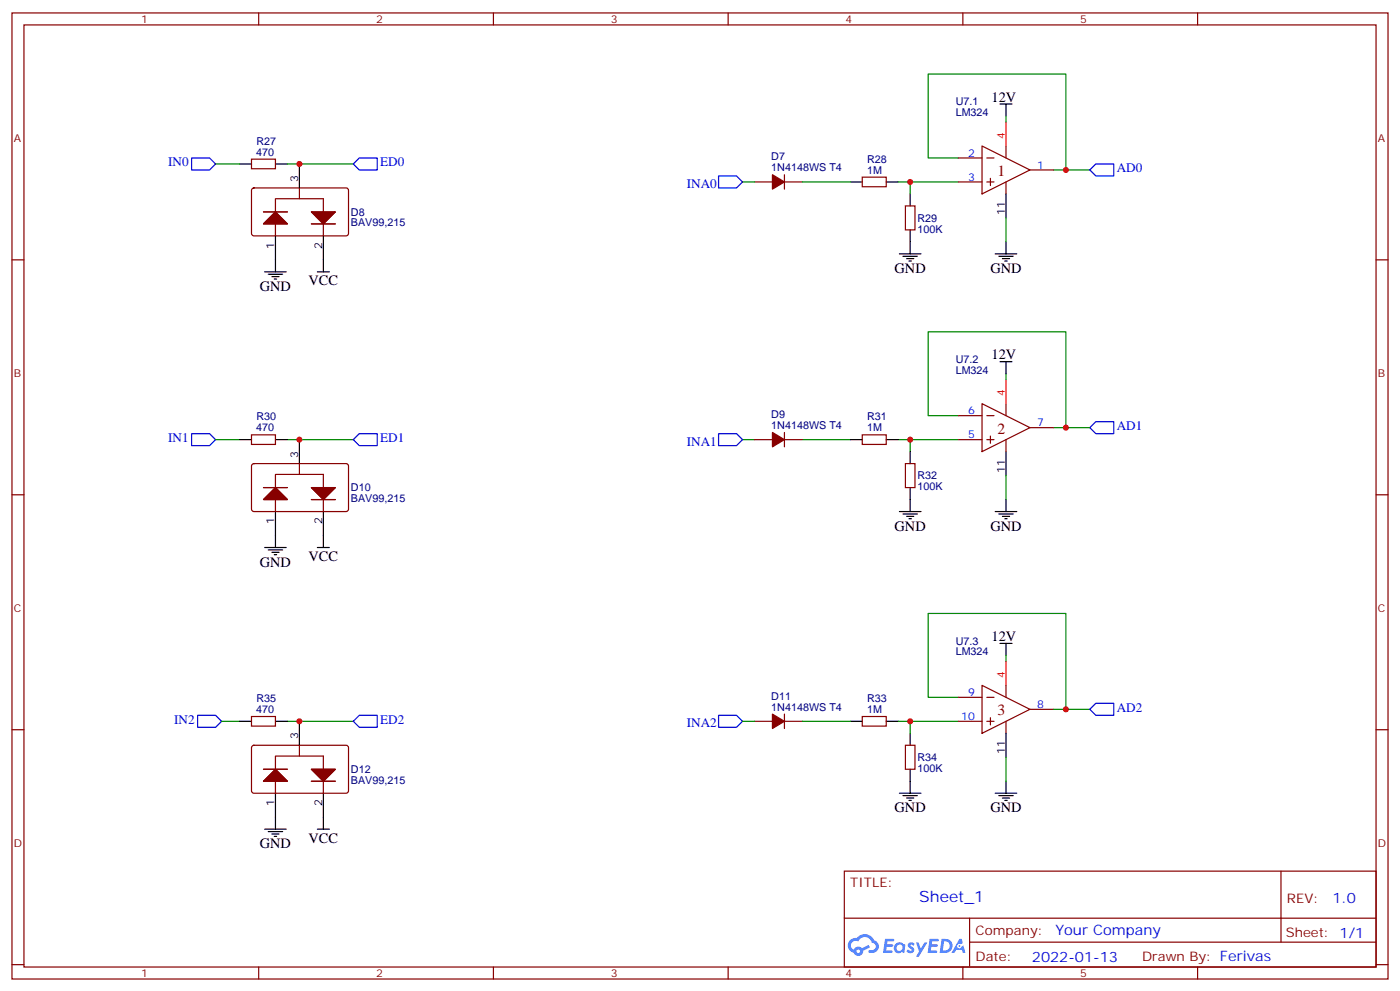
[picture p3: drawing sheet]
<svg xmlns="http://www.w3.org/2000/svg" width="412mm" height="292mm" viewBox="0 0 412 292" stroke-linecap="round" stroke-linejoin="round" font-family="sans-serif">
<g fill="none" stroke="#870000" stroke-width=".35">
<path d="M3.5 3.8h405.4v284.3h-405.4zM7.1 7.3h398.2v277.3h-398.2zM76.2 3.8v3.5M145.3 3.8v3.5M214.5 3.8v3.5M283.6 3.8v3.5M352.8 3.8v3.5M3.5 76.5h3.6M405.3 76.5h3.6M3.5 145.6h3.6M405.3 145.6h3.6M3.5 214.8h3.6"/>
<path d="M405.3 214.8h3.6M248.7 256.4h156.6v28.2h-156.6zM377.3 256.4v20.9M248.7 270.2h156.5M285.6 277.3h119.6M285.6 270.2v14.2M3.5 283.9h3.6M76.2 284.6v3.5M145.3 284.6v3.5M214.5 284.6v3.5M283.6 284.6v3.5M352.8 284.6v3.5"/>
<path d="M405.3 283.9h3.6"/>
</g>
<g fill="#5487ff">
<path d="M267.7 277.6a1.22 1.22 0 0 1 1.7 .2l-.4 .6a.47 .47 0 0 0-.3-.4 .47 .47 0 0 0-.5 .2l.1 .2a1.14 1.14 0 0 1 .8 1.8 1.14 1.14 0 0 1-1.9 0l-.2-.2 .5-.6 .7 .5a.29 .29 0 0 0 .3-.3 .29 .29 0 0 0-.2-.3 1.04 1.04 0 0 1-.6-1.7z"/>
<path d="M260.7 276.3h2.4l.3 .2-.2 .5-1.8 .1-.1 .8h1.5l.3 .4-.3 .4h-1.6l-.2 1.1h1.7l.2 .3-.2 .3-2.6 .1z"/>
<path d="M273.8 276.3h2.4l.3 .2-.1 .5-1.8 .1-.2 .8h1.6l.3 .4-.4 .4h-1.6l-.1 1.1h1.7l.2 .3-.2 .3-2.6 .1z"/>
<path d="M282.6 276.3h.7l.3 1.3-.6 .3a.69 .69 0 0 0-1 .3 .69 .69 0 0 0 .4 .9 .69 .69 0 0 0 .9-.6l.5-.2 .6 2.2h-.8l-.2-.9h-1.8l-.5 .9h-.8z"/>
<path d="M269.8 277.4h.8l.6 1.8 1.1-1.8h.9l-2.6 4.2h-.8l.9-1.5z"/>
<path d="M277.4 276.3l-.6 4.2h1.3a2.11 2.11 0 0 0 2.5-2.1 2.11 2.11 0 0 0-2.5-2.1zM278.1 277.1a1.39 1.39 0 0 1 1.7 1.4 1.39 1.39 0 0 1-1.8 1.3h-.3z"/>
<path d="M263.7 277.9a1.54 1.54 0 0 0-.1 2.2 1.54 1.54 0 0 0 2.2 .1l.6 .3 .3-2.3-.2-.3h-.4a1.49 1.49 0 0 0-2.4 0zM264 278.9a.94 .94 0 0 1 1.8 0 .94 .94 0 0 1-1.8 0z"/>
<path d="M250.4 276.7a2.18 2.18 0 0 0 1.1 3.7 1.44 1.44 0 0 0 1.6 .9 1.44 1.44 0 0 0 1.2-1.4l2-1.1-.5-.7-1.9 1a1.47 1.47 0 0 0-2.4 .4 1.39 1.39 0 0 1-.7-1.9 1.39 1.39 0 0 1 2-.5 2.12 2.12 0 0 1 2.2-1.3 2.12 2.12 0 0 1 1.9 1.7 1.14 1.14 0 0 1 1.1 1.4 1.14 1.14 0 0 1-1.7 .7 .43 .43 0 0 0-.5 .4 .43 .43 0 0 0 .4 .5 1.98 1.98 0 0 0 2.5-1.2 1.98 1.98 0 0 0-1.2-2.6 3.1 3.1 0 0 0-5.3-.6l-.9 .1zM252.3 280a.55 .55 0 0 1 1.1 0 .55 .55 0 0 1-1.1 0z"/>
<circle cx="282.6" cy="278.4" r=".26"/>
</g>
<g fill="none" stroke="#870000" stroke-width=".35">
<path d="M74.1 46.8h7v2.9h-7zM222.2 53.6h5.3M231.1 51.4v4.3M231.1 53.6h5.3M254 52.1h7.1v2.9h-7.1zM282.2 53.6h7.1M282.2 46.5h7.1M289.3 43l14.1 7-14.1 7.1zM290.7 53.6h2.1M290.7 46.5h2.1M291.7 52.5v2.1M296.3 43v3.5"/>
<path d="M296.3 53.6v3.5M303.4 50h7M266.7 60.6h2.8v7.1h-2.8zM289.3 118.8l14.1 7.1-14.1 7zM296.3 118.8v3.5M74.1 128h7v2.8h-7zM222.2 129.4h5.3M231.1 127.3v4.2M231.1 129.4h5.3M254 128h7.1v2.8h-7.1zM266.7 136.5h2.8v7h-2.8zM282.2 122.3h7.1"/>
<path d="M282.2 129.4h7.1M290.7 122.3h2.1M290.7 129.4h2.1M291.7 128.3v2.2M296.3 129.4v3.5M303.4 125.9h7M74.1 210.9h7v2.8h-7zM222.2 212.3h5.3M231.1 210.2v4.2M231.1 212.3h5.3M254 210.9h7.1v2.8h-7.1zM266.7 219.4h2.8v7h-2.8z"/>
<path d="M282.2 205.2h7.1M282.2 212.3h7.1M289.3 201.7l14.1 7.1-14.1 7zM290.7 205.2h2.1M290.7 212.3h2.1M291.7 211.2v2.2M296.3 201.7v3.5M296.3 212.3v3.5M303.4 208.8h7"/>
</g>
<g fill="#870000" stroke="#870000" stroke-width=".35">
<path d="M227.5 51.4l3.6 2.2-3.6 2.1z"/>
<path d="M227.5 127.3l3.6 2.1-3.6 2.1z"/>
<path d="M227.5 210.2l3.6 2.1-3.6 2.1z"/>
</g>
<path d="M56.4 46.5h5.3l1.8 1.8-1.8 1.7h-5.3zM104.1 48.3l1.7-1.8h5.3v3.5h-5.3zM211.7 51.8h5.3l1.7 1.8-1.7 1.7h-5.3zM322.8 48.3h5.3v3.5h-5.3l-1.8-1.8zM56.4 127.6h5.3l1.8 1.8-1.8 1.8h-5.3zM104.1 129.4l1.7-1.8h5.3v3.6h-5.3zM211.7 127.6h5.3l1.7 1.8-1.7 1.8h-5.3zM321 125.9l1.8-1.8h5.3v3.5h-5.3zM58.2 210.5h5.3l1.8 1.8-1.8 1.8h-5.3zM104.1 212.3l1.7-1.8h5.3v3.6h-5.3zM211.7 210.5h5.3l1.7 1.8-1.7 1.8h-5.3zM322.8 207h5.3v3.5h-5.3l-1.8-1.7z" fill="none" stroke="#00f" stroke-width=".35"/>
<g fill="none" stroke="#008700" stroke-width=".35">
<path d="M296.3 34.1v1.8M63.5 48.3h7.1M84.7 48.3h19.4M218.7 53.6h3.5M236.4 53.6h14.1M264.6 53.6h3.5v3.5M268.1 53.6h14.1M282.2 46.5h-8.8v-24.7h40.6v28.2h-3.6M314 50h7M296.3 64.1v7.1M296.3 110v1.8M63.5 129.4h7.1"/>
<path d="M84.7 129.4h19.4M218.7 129.4h3.5M236.4 129.4h14.1M264.6 129.4h3.5v3.5M268.1 129.4h14.1M282.2 122.3h-8.8v-24.7h40.6v28.3h-3.6M296.3 140v7M314 125.9h7M296.3 192.9v1.8M65.3 212.3h5.3M84.7 212.3h19.4M218.7 212.3h3.5"/>
<path d="M236.4 212.3h14.1M264.6 212.3h3.5v3.5M268.1 212.3h14.1M282.2 205.2h-8.8v-24.6h40.6v28.2h-3.6M314 208.8h7M296.3 222.9v7"/>
</g>
<g fill="none" stroke="#000" stroke-width=".35">
<path d="M294.6 30.6h3.5M296.3 30.6v3.5M70.6 48.3h3.5M81.1 48.3h3.6M250.5 53.6h3.5M261.1 53.6h3.5M268.1 57.1v3.5M296.3 57.1v7M264.9 74.7h6.4M266 75.4h4.2M267.1 76.1h2.1M267.8 76.8h.7"/>
<path d="M268.1 67.7v7M293.2 74.7h6.3M294.2 75.4h4.2M295.3 76.1h2.1M296 76.8h.7M296.3 71.2v3.5M294.6 106.5h3.5M296.3 106.5v3.5M70.6 129.4h3.5M81.1 129.4h3.6M250.5 129.4h3.5M261.1 129.4h3.5"/>
<path d="M268.1 132.9v3.6M296.3 132.9v7.1M264.9 150.6h6.4M266 151.3h4.2M267.1 152h2.1M267.8 152.7h.7M268.1 143.5v7.1M293.2 150.6h6.3M294.2 151.3h4.2M295.3 152h2.1M296 152.7h.7M296.3 147v3.6"/>
<path d="M294.6 189.4h3.5M296.3 189.4v3.5M70.6 212.3h3.5M81.1 212.3h3.6M250.5 212.3h3.5M261.1 212.3h3.5M268.1 215.8v3.6M296.3 215.8v7.1M264.9 233.5h6.4M266 234.2h4.2M267.1 234.9h2.1M267.8 235.6h.7"/>
<path d="M268.1 226.4v7.1M293.2 233.5h6.3M294.2 234.2h4.2M295.3 234.9h2.1M296 235.6h.7M296.3 229.9v3.6"/>
</g>
<path d="M296.3 35.9v7.1M296.3 111.8v7M296.3 194.7v7" fill="none" stroke="#f00" stroke-width=".35"/>
<path d="M74.3 55.5l.5-.2 27.4 .1 .5 .6-.1 13-.6 .4h-27.5l-.4-.7v-12.7z" fill="#fff" stroke="#870000" stroke-width=".35"/>
<path d="M88.2 48.3v7M81.1 69.4v7.1M95.2 69.4v7.1" fill="none" stroke="#000" stroke-width=".35"/>
<path d="M91.7 62.4h7.1l-3.6 3.5z" fill="#f0f0f0" stroke="#870000" stroke-width=".35"/>
<path d="M91.7 65.9h7.1" fill="none" stroke="#870000" stroke-width=".35"/>
<path d="M77.6 65.9l3.5-3.5 3.6 3.5z" fill="#f0f0f0" stroke="#870000" stroke-width=".35"/>
<path d="M88.2 55.3v3.2M77.6 62.4h7.1M81.1 69.4v-10.9h14.1v10.9M91.7 65.9h7.1" fill="none" stroke="#870000" stroke-width=".35"/>
<g fill="#870000" stroke="#870000" stroke-width=".35">
<path d="M77.6 65.9l3.5-3.5 3.6 3.5z"/>
<path d="M91.7 62.4h7.1l-3.6 3.5z"/>
</g>
<path d="M74.3 136.7l.5-.2h27.4l.5 .7-.1 12.9-.6 .5-27.5-.1-.4-.6v-12.7z" fill="#fff" stroke="#870000" stroke-width=".35"/>
<path d="M88.2 129.4v7.1M81.1 150.6v7M95.2 150.6v7" fill="none" stroke="#000" stroke-width=".35"/>
<path d="M91.7 143.5h7.1l-3.6 3.5z" fill="#f0f0f0" stroke="#870000" stroke-width=".35"/>
<path d="M91.7 147h7.1" fill="none" stroke="#870000" stroke-width=".35"/>
<path d="M77.6 147l3.5-3.5 3.6 3.5z" fill="#f0f0f0" stroke="#870000" stroke-width=".35"/>
<path d="M88.2 136.5v3.1M77.6 143.5h7.1M81.1 150.6v-11h14.1v11M91.7 147h7.1" fill="none" stroke="#870000" stroke-width=".35"/>
<g fill="#870000" stroke="#870000" stroke-width=".35">
<path d="M77.6 147l3.5-3.5 3.6 3.5z"/>
<path d="M91.7 143.5h7.1l-3.6 3.5z"/>
</g>
<path d="M74.3 219.6l.5-.2h27.4l.5 .7-.1 12.9-.6 .5-27.5-.1-.4-.6v-12.7z" fill="#fff" stroke="#870000" stroke-width=".35"/>
<path d="M88.2 212.3v7.1M81.1 233.5v7M95.2 233.5v7" fill="none" stroke="#000" stroke-width=".35"/>
<path d="M91.7 226.4h7.1l-3.6 3.5z" fill="#f0f0f0" stroke="#870000" stroke-width=".35"/>
<path d="M91.7 229.9h7.1" fill="none" stroke="#870000" stroke-width=".35"/>
<path d="M77.6 229.9l3.5-3.5 3.6 3.5z" fill="#f0f0f0" stroke="#870000" stroke-width=".35"/>
<path d="M88.2 219.4v3.1M77.6 226.4h7.1M81.1 233.5v-11h14.1v11M91.7 229.9h7.1" fill="none" stroke="#870000" stroke-width=".35"/>
<g fill="#870000" stroke="#870000" stroke-width=".35">
<path d="M77.6 229.9l3.5-3.5 3.6 3.5z"/>
<path d="M91.7 226.4h7.1l-3.6 3.5z"/>
</g>
<g fill="none" stroke="#000" stroke-width=".35">
<path d="M81.1 76.5v3.5M95.2 76.5v3.5M78 80h6.3M79 80.7h4.3M80.1 81.4h2.1M80.8 82.1h.7M93.5 80h3.5M81.1 157.6v3.5M95.2 157.6v3.5M78 161.1h6.3M79 161.9h4.3M80.1 162.6h2.1"/>
<path d="M80.8 163.3h.7M93.5 161.1h3.5M78 244.1h6.3M79 244.8h4.3M80.1 245.5h2.1M80.8 246.2h.7M81.1 240.5v3.6M93.5 244.1h3.5M95.2 240.5v3.6"/>
</g>
<g fill="#c00">
<circle cx="268.1" cy="53.6" r=".88"/>
<circle cx="314" cy="50" r=".88"/>
<circle cx="268.1" cy="129.4" r=".88"/>
<circle cx="314" cy="125.9" r=".88"/>
<circle cx="314" cy="208.8" r=".88"/>
<circle cx="268.1" cy="212.3" r=".88"/>
<circle cx="88.2" cy="48.3" r=".88"/>
<circle cx="88.2" cy="129.4" r=".88"/>
<circle cx="88.2" cy="212.3" r=".88"/>
</g>
<g font-size="4.6" fill="#800">
<text x="293.9" y="51.8">1</text>
<text x="293.9" y="127.6">2</text>
<text x="293.9" y="210.5">3</text>
</g>
<text font-size="4.6" fill="#00f" x="270.8" y="265.4">Sheet_1</text>
<g font-size="4.2">
<text x="292.1" y="29.9">12V</text>
<text x="90.9" y="84">VCC</text>
<text x="263.5" y="80.4">GND</text>
<text x="291.7" y="80.4">GND</text>
<text x="76.6" y="85.7">GND</text>
<text x="292.1" y="105.8">12V</text>
<text x="263.5" y="156.2">GND</text>
<text x="291.7" y="156.2">GND</text>
<text x="76.6" y="166.8">GND</text>
<text x="90.9" y="165.1">VCC</text>
<text x="292.1" y="188.7">12V</text>
<text x="263.5" y="239.1">GND</text>
<text x="291.7" y="239.1">GND</text>
<text x="76.6" y="249.7">GND</text>
<text x="90.9" y="248">VCC</text>
</g>
<g font-size="4.2" fill="#00f">
<text x="392.5" y="265.7">1.0</text>
<text x="310.9" y="275.2">Your Company</text>
<text x="304" y="283">2022-01-13</text>
</g>
<g font-size="3.9" fill="#00f">
<text x="49.5" y="49">IN0</text>
<text x="112" y="49">ED0</text>
<text x="329" y="50.7">AD0</text>
<text x="202.3" y="55.3">INA0</text>
<text x="49.5" y="130.1">IN1</text>
<text x="112" y="130.1">ED1</text>
<text x="202.3" y="131.2">INA1</text>
<text x="329" y="126.6">AD1</text>
<text x="329" y="209.5">AD2</text>
<text x="51.3" y="213">IN2</text>
<text x="112" y="213">ED2</text>
<text x="202.3" y="214.1">INA2</text>
</g>
<g font-size="3.9" fill="#800">
<text x="250.5" y="261">TITLE:</text>
<text x="379.1" y="265.7">REV:</text>
<text x="287.4" y="275.2">Company:</text>
<text x="378.7" y="275.8">Sheet: 1/1</text>
<text x="287.4" y="282.9">Date:</text>
<text x="336.4" y="282.9">Drawn By: Ferivas</text>
</g>
<g font-size="3.2" fill="#800">
<text x="41.6" y="6.8">1</text>
<text x="110.8" y="6.8">2</text>
<text x="179.9" y="6.8">3</text>
<text x="249.1" y="6.8">4</text>
<text x="318.2" y="6.8">5</text>
<text x="4.1" y="41.9">A</text>
<text x="405.9" y="41.9">A</text>
<text x="4.1" y="111.1">B</text>
<text x="405.9" y="111.1">B</text>
<text x="4.1" y="180.2">C</text>
<text x="405.9" y="180.2">C</text>
<text x="4.1" y="249.3">D</text>
<text x="405.9" y="249.3">D</text>
<text x="41.6" y="287.6">1</text>
<text x="110.8" y="287.6">2</text>
<text x="179.9" y="287.6">3</text>
<text x="249.1" y="287.6">4</text>
<text x="318.2" y="287.6">5</text>
</g>
<g font-size="3.2" fill="#000080">
<text x="281.5" y="34.1">LM324</text>
<text x="281.5" y="31">U7.1</text>
<text x="75.5" y="45.8">470</text>
<text x="75.5" y="42.6">R27</text>
<text x="227.2" y="47.2">D7</text>
<text x="255.4" y="47.9">R28</text>
<text x="227.2" y="50.4">1N4148WS T4</text>
<text x="255.4" y="51.1">1M</text>
<text x="103.4" y="63.4">D8</text>
<text x="270.2" y="65.3">R29</text>
<text x="103.4" y="66.6">BAV99,215</text>
<text x="270.2" y="68.5">100K</text>
<text x="281.5" y="106.9">U7.2</text>
<text x="281.5" y="110">LM324</text>
<text x="75.5" y="123.7">R30</text>
<text x="227.2" y="123">D9</text>
<text x="255.4" y="123.7">R31</text>
<text x="75.5" y="126.9">470</text>
<text x="227.2" y="126.2">1N4148WS T4</text>
<text x="255.4" y="126.9">1M</text>
<text x="270.2" y="141.1">R32</text>
<text x="103.4" y="147.7">BAV99,215</text>
<text x="103.4" y="144.6">D10</text>
<text x="270.2" y="144.3">100K</text>
<text x="281.5" y="189.8">U7.3</text>
<text x="281.5" y="192.9">LM324</text>
<text x="75.5" y="209.8">470</text>
<text x="75.5" y="206.6">R35</text>
<text x="227.2" y="209.1">1N4148WS T4</text>
<text x="227.2" y="206">D11</text>
<text x="255.4" y="209.8">1M</text>
<text x="255.4" y="206.6">R33</text>
<text x="103.4" y="227.5">D12</text>
<text x="270.2" y="227.2">100K</text>
<text x="270.2" y="224">R34</text>
<text x="103.4" y="230.6">BAV99,215</text>
</g>
<g font-size="3.2" fill="#f00">
<text x="296" y="40.9" transform="rotate(-90 296 40.9)">4</text>
<text x="296" y="116.7" transform="rotate(-90 296 116.7)">4</text>
<text x="296" y="199.6" transform="rotate(-90 296 199.6)">4</text>
</g>
<g font-size="3.2" fill="#00f">
<text x="285.1" y="46.1">2</text>
<text x="285.1" y="53.2">3</text>
<text x="305.5" y="49.7">1</text>
<text x="285.1" y="122">6</text>
<text x="305.5" y="125.5">7</text>
<text x="285.1" y="129">5</text>
<text x="285.1" y="204.9">9</text>
<text x="305.5" y="208.4">8</text>
<text x="283.1" y="211.9">10</text>
</g>
<g font-size="3.2">
<text x="87.8" y="53.6" transform="rotate(-90 87.8 53.6)">3</text>
<text x="296" y="63.2" transform="rotate(-90 296 63.2)">11</text>
<text x="80.8" y="73.2" transform="rotate(-90 80.8 73.2)">1</text>
<text x="94.9" y="73.2" transform="rotate(-90 94.9 73.2)">2</text>
<text x="87.8" y="134.7" transform="rotate(-90 87.8 134.7)">3</text>
<text x="296" y="139.1" transform="rotate(-90 296 139.1)">11</text>
<text x="80.8" y="154.3" transform="rotate(-90 80.8 154.3)">1</text>
<text x="94.9" y="154.3" transform="rotate(-90 94.9 154.3)">2</text>
<text x="87.8" y="217.6" transform="rotate(-90 87.8 217.6)">3</text>
<text x="296" y="222" transform="rotate(-90 296 222)">11</text>
<text x="80.8" y="237.3" transform="rotate(-90 80.8 237.3)">1</text>
<text x="94.9" y="237.3" transform="rotate(-90 94.9 237.3)">2</text>
</g>
</svg>
